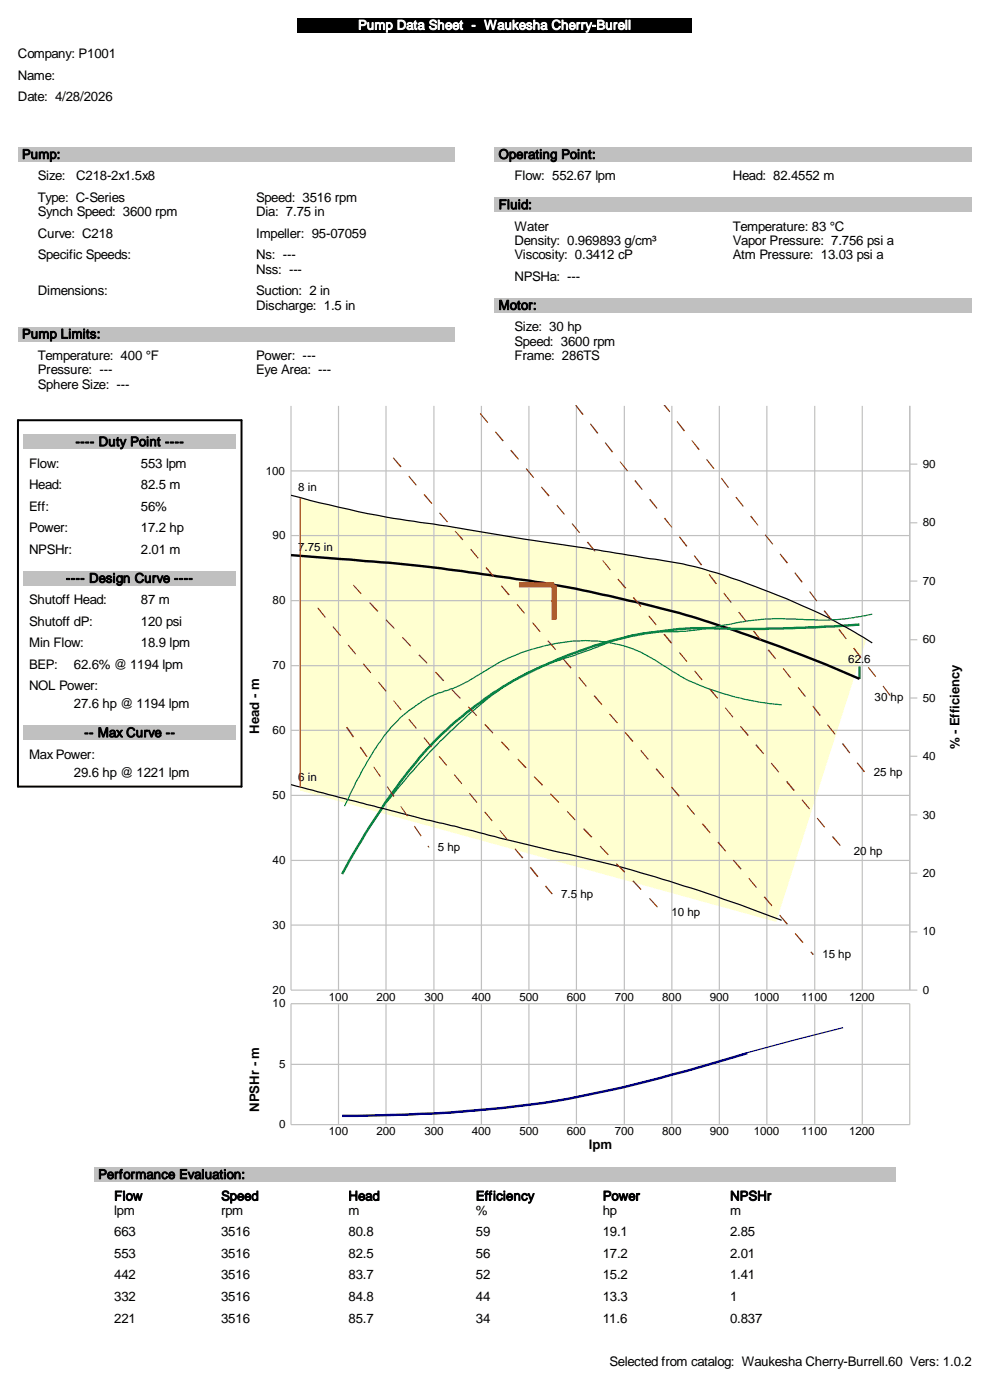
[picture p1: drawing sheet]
<svg xmlns="http://www.w3.org/2000/svg" width="210mm" height="297mm" viewBox="0 0 210 297" stroke-linecap="round" stroke-linejoin="round" font-family="sans-serif">
<path d="M63.1 3.8h83.7v3.1h-83.7z" fill="#000"/>
<g fill="#c0c0c0">
<path d="M3.8 31.2h92.6v3.1h-92.6z"/>
<path d="M3.8 69.3h92.6v3.1h-92.6z"/>
<path d="M104.9 31.2h101.2v3.1h-101.2z"/>
<path d="M104.9 41.9h101.2v3.1h-101.2z"/>
<path d="M104.9 63.2h101.2v3.1h-101.2z"/>
<path d="M5 92.2h45v3h-45z"/>
<path d="M5 121.2h45v3h-45z"/>
<path d="M5 153.9h45v3.1h-45z"/>
</g>
<path d="M3.8 89.2h47.4v77.7h-47.4z" fill="none" stroke="#000" stroke-width=".42"/>
<path d="M63.7 105.6h120.1v90h-120.1z" fill="#ffffd0"/>
<g fill="none" stroke="#c0c0c0" stroke-width=".25">
<path d="M61.7 99.9h131.3M61.7 86.1v124h132.9M71.8 86.1v124M81.9 86.1v124M92 86.1v124M102.1 86.1v124M112.2 86.1v124M122.3 86.1v124M132.4 86.1v124M142.5 86.1v124M152.6 86.1v124M162.6 86.1v124"/>
<path d="M172.8 86.1v124M182.9 86.1v124M193 98.5h1.6M193 86.1v124M61.7 113.6h131.3M193 110.9h1.6M61.7 127.4h131.3M193 135.7h1.6M193 123.3h1.6M61.7 154.9h131.3M61.7 141.2h131.3M193 148.1h1.6"/>
<path d="M61.7 168.7h131.3M193 172.9h1.6M193 160.4h1.6M61.7 196.3h131.3M61.7 182.5h131.3M193 197.7h1.6M193 185.3h1.6"/>
</g>
<path d="M182.3 132.5l-5.9 .4-10.8 .4-10.4 .1a81.2 81.2 0 0 0-40.1 7.9 77.9 77.9 0 0 0-32.6 27.9l-5 7.7-4.9 8.5M182.3 141.4v2.6" fill="none" stroke="#008040" stroke-width=".51"/>
<path d="M61.7 117.8l8.7 .6a443.9 443.9 0 0 1 54.5 7.1 246.8 246.8 0 0 1 33.6 9.2 348.2 348.2 0 0 1 23.8 9.3" fill="none" stroke="#000" stroke-width=".51"/>
<path d="M61.7 105.1a229.1 229.1 0 0 0 33 6.5l16.6 2.8 12.8 1.8 11.8 2a93.3 93.3 0 0 1 25.6 6.8l1.8 .6a114.1 114.1 0 0 1 18 8.5l3.7 2.3M61.7 166.5l28 7.2 7.3 1.7a547.4 547.4 0 0 0 28.4 7 190.2 190.2 0 0 1 15.1 4.1l11.1 3.6 14.2 5.1" fill="none" stroke="#000" stroke-width=".25"/>
<path d="M185 130.3l-2.8 .5a38.8 38.8 0 0 1-12 .6 58.2 58.2 0 0 0-18.1 1.5 68.3 68.3 0 0 1-13.8 1.2 35.1 35.1 0 0 0-11.6 3.1l-5 1.9a50.3 50.3 0 0 0-12.6 5.2 98.9 98.9 0 0 0-17.2 14.5l-4.9 5.4-5 6M165.8 149.5a57.5 57.5 0 0 1-11.5-2.1 42.7 42.7 0 0 1-14.6-6.9 28.9 28.9 0 0 0-22.9-3.8 41.2 41.2 0 0 0-15.3 6.5 28.3 28.3 0 0 1-8.6 3.9 29.5 29.5 0 0 0-13.5 12 125.5 125.5 0 0 0-6.3 11.9" fill="none" stroke="#008040" stroke-width=".25"/>
<g fill="#804000">
<path d="M73.4 154.3l.3-.1 1.4 2.1-.3 .2zM76.3 158.6l.2-.2 1.5 2.1-.3 .1zM79.2 162.7l.1-.1 1.5 2.1-.2 .1zM82.2 166.8l1.5 2.1-.2 .2-1.5-2.1zM84.9 171.1l.2-.1 1.4 2.1-.1 .1zM88 175.2l1.4 2.1-.2 .2-1.4-2.2zM90.7 179.5l.1-.1 .3 .3-.3 .1z"/>
<path d="M67.3 129l.2-.1 1.6 2-.2 .2zM70.5 133l.2-.2 1.6 2-.2 .2zM73.9 136.7l1.6 2-.1 .2-1.7-2zM77.1 140.7l1.6 2-.1 .1-1.6-1.9zM80.3 144.6l1.7 2-.2 .1-1.6-1.9zM83.4 148.7l.2-.1 1.6 1.9-.2 .2zM86.6 152.7l.2-.2 1.6 1.9-.2 .2zM89.8 156.5l.2-.1 1.6 2-.2 .2zM93 160.5l.2-.1 1.6 1.9-.1 .2zM96.3 164.4l.1-.1 1.6 1.9-.1 .2zM99.7 168.2l1.6 2-.2 .1-1.6-1.9zM102.9 172.1l1.6 2-.2 .1-1.6-1.9zM105.9 176.2l.2-.1 1.6 2-.2 .1zM109.3 180l1.7 1.9-.3 .2-1.6-1.9zM112.4 184.1l.2-.2 1.6 2-.2 .2zM115.6 188l.2-.1 1.5 1.8h-.3z"/>
<path d="M75 124l1.7 1.9-.2 .2-1.7-1.9zM78.5 127.8l1.8 1.8-.3 .2-1.7-1.9zM82 131.4l1.7 1.9-.1 .1-1.8-1.8zM85.4 135.1l1.8 1.9-.2 .2-1.7-1.9zM88.7 139l.3-.1 1.7 1.7-.2 .2zM92.5 142.5l1.7 1.9-.2 .1-1.7-1.8zM95.8 146.4l.1-.2 1.8 1.9-.2 .2zM99.2 150l.2-.1 1.8 1.8-.2 .2zM102.7 153.8l.3-.2 1.6 1.8-.1 .2zM106.4 157.2l1.7 1.9-.2 .2-1.6-1.8zM109.7 161.1l.2-.1 1.8 1.8-.3 .2zM113.4 164.7l1.7 1.8-.1 .2-1.8-1.9zM116.8 168.3l1.8 1.9-.2 .1-1.7-1.8zM120.4 172l1.7 1.9-.2 .2-1.7-1.9zM123.9 175.7l1.7 1.8-.2 .2-1.7-1.8zM127.3 179.4l1.8 1.9-.2 .1-1.7-1.8zM130.6 183.3l.2-.2 1.8 1.8-.2 .3zM134.1 186.9l.3-.1 1.7 1.8-.2 .2zM137.8 190.5l1.7 1.9-.1 .1-1.7-1.8z"/>
<path d="M83.5 97l1.7 2-.3 .1-1.6-1.9zM86.6 101.1l.2-.2 1.6 2-.2 .1zM89.8 105l.3-.2 1.6 2-.2 .1zM93.1 108.9l.2-.2 1.7 2-.2 .1zM96.4 112.7l.2-.1 1.7 1.9-.3 .1zM99.9 116.4l1.6 2-.2 .1-1.6-1.9zM103 120.5l.2-.2 1.6 2-.2 .1zM106.3 124.4l.1-.2 1.7 2-.2 .1zM109.7 128.1l1.6 1.9-.1 .2-1.6-1.9zM113 132l1.6 1.9-.1 .2-1.6-1.9zM116.1 136l.2-.1 1.6 1.9-.1 .1zM119.5 139.7l1.7 1.9-.2 .2-1.6-1.9zM122.7 143.8l.2-.2 1.6 1.9-.2 .2zM125.9 147.7l.3-.2 1.6 1.9-.2 .2zM129.4 151.4l1.7 1.9-.2 .2-1.7-1.9zM132.7 155.3l1.7 1.9-.3 .2-1.6-2zM136 159.1l1.6 1.9-.2 .2-1.6-1.9zM139 163.2l.3-.2 1.6 1.9-.2 .2zM142.5 166.9l1.7 1.9-.3 .2-1.6-2zM145.8 170.8l1.6 1.9-.2 .2-1.6-2zM148.8 174.8l.3-.1 1.6 1.9-.2 .2zM152.1 178.7l.3-.1 1.6 1.9-.2 .2zM155.4 182.5l.2-.1 1.7 1.9-.2 .2zM158.9 186.3l1.6 1.9-.1 .2-1.7-2zM162 190.3l.2-.1 1.6 1.9-.1 .2zM165.4 194.1l1.7 1.9-.2 .2-1.6-2zM168.7 198l1.7 1.9-.2 .2-1.6-2zM171.9 202l.1-.2 .6 .6-.2 .2z"/>
<path d="M85.5 86.1h1.8zM88.7 86.1h1.9zM92 86.1h1.8zM95.2 86.1h1.8zM98.5 86.1h1.8zM101.8 87.8l.1-.2 1.6 2-.1 .1zM105 91.7l.2-.2 1.6 2-.2 .1zM108.2 95.6l.3-.2 1.6 2-.2 .1zM111.5 99.5l.2-.2 1.6 2-.2 .1zM114.7 103.4l.2-.2 1.7 2-.3 .1zM118.2 107.1l1.6 2-.2 .1-1.6-1.9zM121.4 111l1.6 1.9-.1 .2-1.7-1.9zM124.5 115.1l.2-.2 1.6 2-.2 .1zM127.8 119l.1-.1 1.6 1.9-.1 .2zM131 122.9l.1-.1 1.7 1.9-.2 .2zM134.2 126.8l.3-.1 1.6 1.9-.2 .2zM137.5 130.7l.2-.1 1.6 1.9-.2 .2zM140.7 134.6l.3-.1 1.6 1.9-.3 .2zM144.2 138.3l1.6 2-.2 .2-1.6-2zM147.4 142.2l1.6 2-.2 .2-1.6-2zM150.5 146.3l.2-.2 1.6 2-.2 .2zM153.8 150.2l.1-.1 1.6 2-.1 .1zM157.1 154l1.7 2-.2 .1-1.6-1.9zM160.2 158.1l.2-.2 1.7 2-.2 .1zM163.5 162l.2-.2 1.6 1.9-.2 .2zM166.7 165.9l.3-.2 1.6 1.9-.3 .2zM170.2 169.6l1.6 1.9-.2 .2-1.6-1.9zM173.4 173.5l1.6 1.9-.2 .2-1.6-1.9zM176.4 177.5l.3-.1 1.6 1.9-.2 .2z"/>
<path d="M90.5 86.1h1.8zM93.6 86.1h1.8zM96.8 86.1h1.8zM100 86.1h1.8zM103.1 86.1h1.8zM106.3 86.1h1.7zM109.4 86.1h1.8zM112.5 86.1h1.8zM115.7 86.1h1.7zM118.8 86.1h1.8zM122 86.1h.2l1.6 1.8-.3 .2zM125.1 90l.2-.2 1.6 2.1-.2 .1zM128.4 93.8l1.6 2-.2 .2-1.5-2zM131.4 98l.2-.1 1.6 1.9-.2 .2zM134.5 102l.3-.1 1.5 1.9-.2 .2zM137.7 106l.2-.2 1.5 2-.1 .2zM140.8 110l.3-.2 1.5 2-.2 .1zM144.2 113.8l1.6 2-.3 .2-1.5-2zM147.3 117.8l1.6 2-.2 .2-1.5-2.1zM150.5 121.8l1.6 2-.3 .2-1.5-2.1zM153.6 125.7l1.6 2.1-.2 .1-1.6-2zM156.5 129.9l.3-.1 1.5 1.9-.1 .2zM159.7 133.9l.2-.1 1.6 1.9-.2 .2zM162.8 137.9l.3-.1 1.5 1.9-.2 .2zM166 141.9l.2-.2 1.6 2.1h-.2zM169.2 145.9l.1-.2 1.6 2-.2 .1zM172.5 149.7l1.6 2-.3 .2-1.5-2zM175.6 153.7l1.6 2-.2 .2-1.6-2.1zM178.6 157.8l.2-.2 1.5 2.1-.1 .2zM181.9 161.7l1.6 2-.3 .1-1.5-1.9z"/>
<path d="M109.2 86.1h1.8zM112.4 86.1h1.6zM115.4 86.1h1.8zM118.5 86.1h1.8zM121.7 86.1h1.7zM124.8 86.1h1.8zM127.9 86.1h1.8zM131.1 86.1h1.7zM134.2 86.1h1.7zM137.2 86.1h1.8zM140.4 86.1h.2l1.6 1.2-.2 .2zM143.7 89.3l1.6 2.1-.3 .1-1.5-2zM146.6 93.5l.2-.1 1.6 1.9-.2 .2zM149.9 97.4l1.7 2-.3 .1-1.5-2zM152.9 101.5l.2-.2 1.5 2.1-.2 .1zM156 105.5l.2-.1 1.5 2-.1 .1zM159.1 109.6l.2-.2 1.6 2-.2 .1zM162.4 113.4l1.6 2-.2 .2-1.6-2.1zM165.5 117.4l1.6 2-.2 .1-1.5-1.9zM168.7 121.4l1.6 2-.3 .2-1.5-2zM171.6 125.6l.2-.2 1.5 2-.2 .2zM174.7 129.6l.2-.1 1.5 1.9-.1 .2zM177.8 133.6l.3-.2 1.5 2.1-.2 .1zM180.9 137.6l.3-.2 1.5 2-.2 .2zM184.1 141.6l.1-.1 1.6 2-.2 .1zM187.2 145.6l.2-.1 1.5 2-.2 .2z"/>
</g>
<path d="M63.7 105.6v61.4" fill="none" stroke="#f00" stroke-width=".21"/>
<path d="M110.1 124h7.4v7.5" fill="none" stroke="#f00" stroke-width="1.1" stroke-linecap="butt"/>
<g fill="none" stroke="#c0c0c0" stroke-width=".25">
<path d="M61.7 212.9h131.3v25.7h-131.3zM71.8 212.9v25.7M81.9 212.9v25.7M92 212.9v25.7M102.1 212.9v25.7M112.2 212.9v25.7M122.3 212.9v25.7M132.4 212.9v25.7M142.5 212.9v25.7M152.6 212.9v25.7M162.6 212.9v25.7M172.8 212.9v25.7"/>
<path d="M182.9 212.9v25.7M61.7 225.8h131.3"/>
</g>
<path d="M158.5 223.4a352.8 352.8 0 0 1-37.9 9.7 291.7 291.7 0 0 1-48 3.6" fill="none" stroke="#000080" stroke-width=".51"/>
<path d="M178.8 218a455.9 455.9 0 0 0-33 9.2 246.7 246.7 0 0 1-52.5 9l-11.3 .4" fill="none" stroke="#000080" stroke-width=".25"/>
<path d="M20 247.7h169.9v3h-169.9z" fill="#c0c0c0"/>
<text font-size="2.8" fill="#fff" x="75.9" y="6.3">Pump Data Sheet - Waukesha Cherry-Burell</text>
<g font-size="2.8">
<text x="3.8" y="12.4">Company: P1001</text>
<text x="3.8" y="16.9">Name:</text>
<text x="3.8" y="21.5">Date: 4/28/2026</text>
<text x="4.7" y="33.7">Pump:</text>
<text x="105.7" y="33.7">Operating Point:</text>
<text x="8" y="38.3">Size:</text>
<text x="16.2" y="38.3">C218-2x1.5x8</text>
<text x="109.1" y="38.3">Flow: 552.67 lpm</text>
<text x="155.4" y="38.3">Head: 82.4552 m</text>
<text x="8" y="42.8">Type: C-Series</text>
<text x="8" y="45.9">Synch Speed: 3600 rpm</text>
<text x="54.4" y="42.8">Speed: 3516 rpm</text>
<text x="54.4" y="45.9">Dia: 7.75 in</text>
<text x="105.7" y="44.4">Fluid:</text>
<text x="8" y="50.5">Curve: C218</text>
<text x="54.4" y="50.5">Impeller: 95-07059</text>
<text x="109.1" y="48.9">Water</text>
<text x="109.1" y="52">Density: 0.969893 g/cm³</text>
<text x="155.4" y="48.9">Temperature: 83 °C</text>
<text x="155.4" y="52">Vapor Pressure: 7.756 psi a</text>
<text x="8" y="55">Specific Speeds:</text>
<text x="54.4" y="55">Ns: ---</text>
<text x="54.4" y="58.1">Nss: ---</text>
<text x="109.1" y="55">Viscosity: 0.3412 cP</text>
<text x="109.1" y="59.6">NPSHa: ---</text>
<text x="155.4" y="55">Atm Pressure: 13.03 psi a</text>
<text x="8" y="62.7">Dimensions:</text>
<text x="54.4" y="62.7">Suction: 2 in</text>
<text x="54.4" y="65.7">Discharge: 1.5 in</text>
<text x="105.7" y="65.7">Motor:</text>
<text x="4.7" y="71.8">Pump Limits:</text>
<text x="109.1" y="70.3">Size: 30 hp</text>
<text x="8" y="76.4">Temperature: 400 °F</text>
<text x="54.4" y="76.4">Power: ---</text>
<text x="109.1" y="73.3">Speed: 3600 rpm</text>
<text x="109.1" y="76.4">Frame: 286TS</text>
<text x="8" y="79.4">Pressure: ---</text>
<text x="8" y="82.5">Sphere Size: ---</text>
<text x="54.4" y="79.4">Eye Area: ---</text>
<text x="16" y="94.7">---- Duty Point ----</text>
<text x="6.2" y="99.2">Flow:</text>
<text x="29.9" y="99.2">553 lpm</text>
<text x="6.2" y="103.8">Head:</text>
<text x="29.9" y="103.8">82.5 m</text>
<text x="6.2" y="108.4">Eff:</text>
<text x="6.2" y="112.9">Power:</text>
<text x="29.9" y="108.4">56%</text>
<text x="29.9" y="112.9">17.2 hp</text>
<text x="6.2" y="117.5">NPSHr:</text>
<text x="29.9" y="117.5">2.01 m</text>
<text x="14" y="123.6">---- Design Curve ----</text>
<text x="6.2" y="128.2">Shutoff Head:</text>
<text x="29.9" y="128.2">87 m</text>
<text x="6.2" y="132.8">Shutoff dP:</text>
<text x="6.2" y="137.3">Min Flow:</text>
<text x="29.9" y="132.8">120 psi</text>
<text x="29.9" y="137.3">18.9 lpm</text>
<text x="6.2" y="141.9">BEP:</text>
<text x="15.7" y="141.9">62.6% @ 1194 lpm</text>
<text x="6.2" y="146.5">NOL Power:</text>
<text x="15.7" y="150.3">27.6 hp @ 1194 lpm</text>
<text x="54.9" y="155.6" transform="rotate(-90 54.9 155.6)">Head - m</text>
<text x="6.2" y="161">Max Power:</text>
<text x="17.9" y="156.4">-- Max Curve --</text>
<text x="203.5" y="158.8" transform="rotate(-90 203.5 158.8)">% - Efficiency</text>
<text x="15.7" y="164.8">29.6 hp @ 1221 lpm</text>
<text x="54.9" y="235.9" transform="rotate(-90 54.9 235.9)">NPSHr - m</text>
<text x="124.9" y="243.8">lpm</text>
<text x="20.8" y="250.1">Performance Evaluation:</text>
<text x="24.2" y="257.7">lpm</text>
<text x="24.2" y="254.7">Flow</text>
<text x="46.9" y="257.7">rpm</text>
<text x="46.9" y="254.7">Speed</text>
<text x="73.9" y="257.7">m</text>
<text x="73.9" y="254.7">Head</text>
<text x="100.9" y="257.7">%</text>
<text x="100.9" y="254.7">Efficiency</text>
<text x="127.8" y="257.7">hp</text>
<text x="127.8" y="254.7">Power</text>
<text x="154.9" y="257.7">m</text>
<text x="154.9" y="254.7">NPSHr</text>
<text x="24.2" y="262.3">663</text>
<text x="46.9" y="262.3">3516</text>
<text x="73.9" y="262.3">80.8</text>
<text x="100.9" y="262.3">59</text>
<text x="127.8" y="262.3">19.1</text>
<text x="154.9" y="262.3">2.85</text>
<text x="24.2" y="266.9">553</text>
<text x="46.9" y="266.9">3516</text>
<text x="73.9" y="266.9">82.5</text>
<text x="100.9" y="266.9">56</text>
<text x="127.8" y="266.9">17.2</text>
<text x="154.9" y="266.9">2.01</text>
<text x="24.2" y="271.4">442</text>
<text x="46.9" y="271.4">3516</text>
<text x="73.9" y="271.4">83.7</text>
<text x="100.9" y="271.4">52</text>
<text x="127.8" y="271.4">15.2</text>
<text x="154.9" y="271.4">1.41</text>
<text x="24.2" y="280.6">221</text>
<text x="24.2" y="276">332</text>
<text x="46.9" y="280.6">3516</text>
<text x="46.9" y="276">3516</text>
<text x="73.9" y="280.6">85.7</text>
<text x="73.9" y="276">84.8</text>
<text x="100.9" y="280.6">34</text>
<text x="100.9" y="276">44</text>
<text x="127.8" y="280.6">11.6</text>
<text x="127.8" y="276">13.3</text>
<text x="154.9" y="280.6">0.837</text>
<text x="154.9" y="276">1</text>
<text x="129.3" y="289.7">Selected from catalog: Waukesha Cherry-Burrell.60 Vers: 1.0.2</text>
</g>
<g font-size="2.5">
<text x="56.4" y="100.7">100</text>
<text x="195.7" y="99.2">90</text>
<text x="63.2" y="104.2">8 in</text>
<text x="195.7" y="111.7">80</text>
<text x="57.8" y="114.4">90</text>
<text x="63.2" y="116.9">7.75 in</text>
<text x="195.7" y="124">70</text>
<text x="57.8" y="128.2">80</text>
<text x="195.7" y="136.5">60</text>
<text x="57.8" y="142">70</text>
<text x="179.9" y="140.6">62.6</text>
<text x="185.5" y="148.8">30 hp</text>
<text x="195.7" y="148.8">50</text>
<text x="57.8" y="155.7">60</text>
<text x="195.7" y="161.2">40</text>
<text x="63.2" y="165.7">6 in</text>
<text x="185.3" y="164.6">25 hp</text>
<text x="57.8" y="169.5">50</text>
<text x="195.7" y="173.7">30</text>
<text x="57.8" y="183.3">40</text>
<text x="92.9" y="180.5">5 hp</text>
<text x="181.1" y="181.4">20 hp</text>
<text x="119" y="190.4">7.5 hp</text>
<text x="195.7" y="186">20</text>
<text x="57.8" y="197">30</text>
<text x="142.4" y="194.2">10 hp</text>
<text x="174.4" y="203.3">15 hp</text>
<text x="195.7" y="198.5">10</text>
<text x="57.8" y="210.8">20</text>
<text x="57.8" y="213.7">10</text>
<text x="69.8" y="212.3">100</text>
<text x="79.8" y="212.3">200</text>
<text x="90" y="212.3">300</text>
<text x="100.1" y="212.3">400</text>
<text x="110.2" y="212.3">500</text>
<text x="120.2" y="212.3">600</text>
<text x="130.4" y="212.3">700</text>
<text x="140.5" y="212.3">800</text>
<text x="150.5" y="212.3">900</text>
<text x="159.9" y="212.3">1000</text>
<text x="170" y="212.3">1100</text>
<text x="180.1" y="212.3">1200</text>
<text x="195.7" y="210.8">0</text>
<text x="59.2" y="226.6">5</text>
<text x="59.2" y="239.4">0</text>
<text x="69.8" y="240.9">100</text>
<text x="79.8" y="240.9">200</text>
<text x="90" y="240.9">300</text>
<text x="100.1" y="240.9">400</text>
<text x="110.2" y="240.9">500</text>
<text x="120.2" y="240.9">600</text>
<text x="130.4" y="240.9">700</text>
<text x="140.5" y="240.9">800</text>
<text x="150.5" y="240.9">900</text>
<text x="159.9" y="240.9">1000</text>
<text x="170" y="240.9">1100</text>
<text x="180.1" y="240.9">1200</text>
</g>
</svg>
